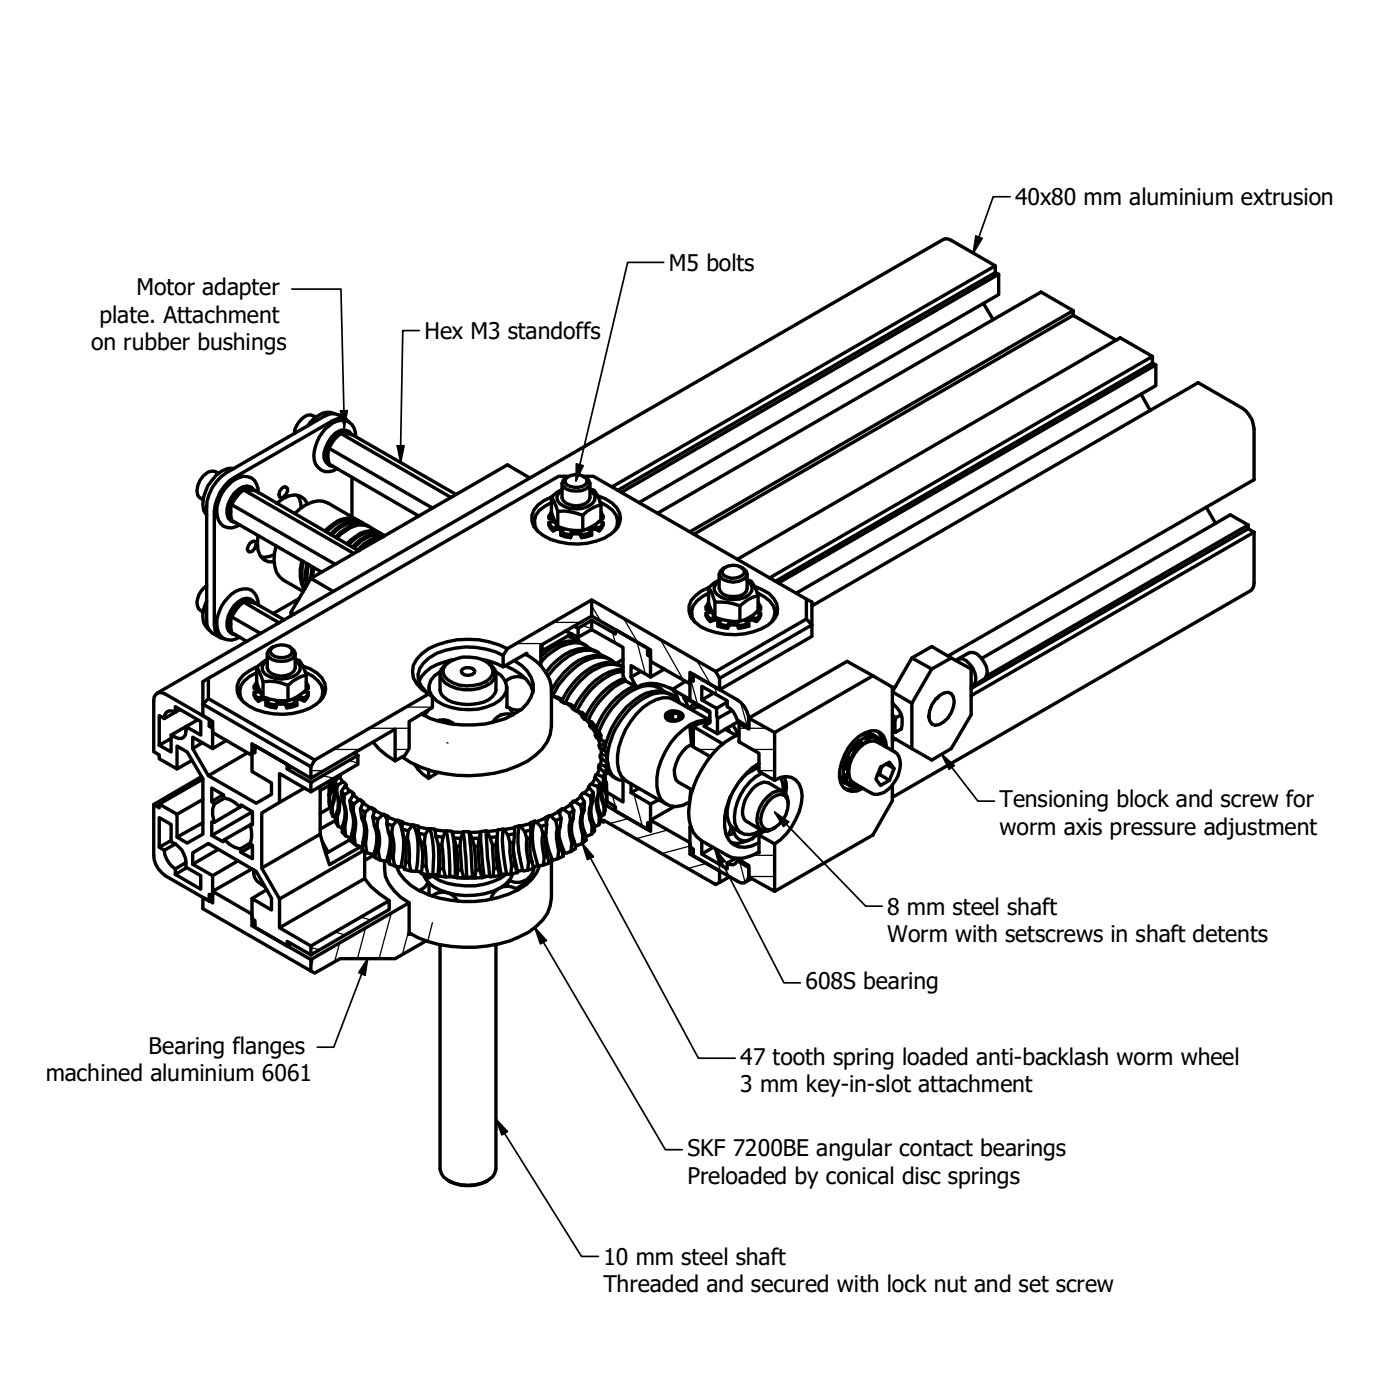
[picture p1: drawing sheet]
<svg xmlns="http://www.w3.org/2000/svg" width="210mm" height="210mm" viewBox="0 0 210 210" stroke-linecap="round" stroke-linejoin="round" font-family="sans-serif">
<!-- layer: Hatch (ISO) -->
<g fill="none" stroke="#000" stroke-width=".19">
<path d="M75.4 99.7h.6M77.3 96.5h4.2M81 99.7h.1M82.9 93.3h4.1M87.3 93.8l1.4 .4M88.4 90.1h.3M88.7 90.8l1.3 2.3M91.8 94.8l.5 1.6M93.5 92.7l2.1 3.5M95.5 96.2l1.3 4.9M99 95.9l3.5 6.1M104.5 99l2.1 3.6"/>
<path d="M46.6 115.5h1.9M48.5 116.3l1.5 .4M49.8 112.4h4.2M52.3 114l1.4 .4M55.4 109.2h5.9M59.2 112.4h2M60.9 106h3.9M65 115.6v.6M67 111.4h.2M75 107l.4 .1M91.8 119.3l.5 1.6M93.4 100.7l.3 1.3"/>
<path d="M95.1 119.1l1.2 4.8M103.6 102l1 3.6M103.6 118.4v.8M103.7 109.1v2.7M103.9 109.2h.5M104.6 112.4h2.8M107.1 103l.4 1.2M110.8 109.2h1.3M111.1 105.4l.9 3.4M112.3 109.2h2.7M112.8 112.4h3.3M113.8 115.5h2.3"/>
<path d="M50.2 139.7l1.6 .5M54.1 137.5l1.6 .5M54.8 139.2l-1.2 4.5M58 135.3l.4 .1M58.7 136.9l-1.9 6.8M61.3 139.3l-1 3.8M64.3 131.4l.2 .1M64.4 131.2h.1M64.8 138.3l-.6 2.6M76.5 132l-.3 .9M82.9 128.9l-.1 .2M92.3 121l.2 .7"/>
<path d="M94.2 122.7l-2.8 .8M100.1 124.4l-4.8 1.4M103.4 126l.4 1.2M103.4 126.8l-4.2 1.2M103.9 127.7l.2 .7M105.9 129.4l-2.8 .8M107.7 129.4l.3 1.3M107.9 132.2l-.9 .3M110.9 129.3l.8 2.9M112.3 131.4h3.8M112.8 128.2h3.3M46.6 142.1l1.3 .3"/>
<path d="M47 143.6l-.4 1.6M50.9 141.4l-.7 2.8"/>
</g>
<!-- layer: Visible (ISO) -->
<g fill="none" stroke="#000" stroke-width=".51">
<path d="M149.2 39.8l-6.6-3.8-.9-.2-.3 .1-117.8 68M147.4 45.5l1.5 2.4M149.2 40.9v-1.1l-57.4 33.2M149.7 41.1l-.5-.2-56.6 32.6M160.9 47.3v-.7l-57.5 33.1M160.9 46.6l-4.8-2.8-57.5 33.1M167.4 51l-6.5-3.7-56.9 32.8M171.1 59.1l1.4 2.5M172.8 54.5l.5 .2M172.8 53.4l-4.8-2.8-57.4 33.3M32.8 71a1.61 1.61 0 0 0-2.3 .3 3.1 3.1 0 0 0-.8 3l.8 .7M34.7 75.7l15.6 8.9"/>
<path d="M35.1 70.3a2.77 2.77 0 0 0-2.7 .9 6.1 6.1 0 0 0-2 4.5l.1 .9 .5 .7M36.5 73.4l16.5 9.6M37.8 73.2a1.46 1.46 0 0 0-2 .2 4 4 0 0 0-1.6 4.3l.4 .4 .3 .1M38.2 73.6l-.4-.4a2.24 2.24 0 0 0-2.4 .9 4.9 4.9 0 0 0-1.1 3.2l.2 .5 .4 .4 .5 .2M38.7 73.9a2.12 2.12 0 0 0-2.2-2.5 5.6 5.6 0 0 0-3.9 6 1.94 1.94 0 0 0 2.8 1.6l.5-.3M41.5 75.5l.9-.7a2.35 2.35 0 0 1 3.7 .7M42.2 73.3l.3-.3h.4l.2 .3a1.43 1.43 0 0 1-.9 1.3l-.3-.1-.1-.4 .1-.4zM44.2 77a5.8 5.8 0 0 1 3.5-1.9l.8 .1 .6 .2 4.4 2.5M44.6 74.3l.3 .5 .2 1.4M47.4 62.6a1.44 1.44 0 0 0-2.3 .3 3.3 3.3 0 0 0-1 2.1M49.3 67.2l15.5 9M50.1 62a2.54 2.54 0 0 0-2.7 .5l-.9 .8-.3 .6"/>
<path d="M51.1 65l16.5 9.6M51.9 62.9l-1.2-.7-.6-.2-.7 .1-.8 .3-14.7 8.5a6.4 6.4 0 0 0-2.9 5.1v17a2.53 2.53 0 0 0 2 2.6M52.4 63.3a1.8 1.8 0 0 0-2.6-.2l-14.7 8.5a6.4 6.4 0 0 0-3 5.1v17a1.91 1.91 0 0 0 1.6 2.1M52.4 64.7a1.55 1.55 0 0 0-2.1 .2 5 5 0 0 0-1.7 3.8l.2 .6 .7 .5M52.8 65.2l-.4-.5a2.11 2.11 0 0 0-2.4 1 3.6 3.6 0 0 0-.9 3.7l.4 .4 .5 .1M52.8 71.6v5.9M53.3 65.4a2.15 2.15 0 0 0-1-2.1 2.15 2.15 0 0 0-2.4 .1 5.9 5.9 0 0 0-2.8 5.6 2.12 2.12 0 0 0 3.4 1.3M53.7 78a2.36 2.36 0 0 0-2.3-.2 8.1 8.1 0 0 0-2.7 1.8M54.4 78.4a2.92 2.92 0 0 0-3.5-.1l-.7 .3-1.2 1.1M54.4 78.5a2.36 2.36 0 0 0-2.3-.2 6.4 6.4 0 0 0-2.6 1.8M55.1 78.8a2.87 2.87 0 0 0-2.8-.3 5.5 5.5 0 0 0-2.6 1.7M55.2 78.9a3.3 3.3 0 0 0-3.6 .5l-1.3 1.2"/>
<path d="M56.8 79.9a3.6 3.6 0 0 0-5-.3l-.7 .4-.6 .7M57 79.9a3.3 3.3 0 0 0-3.7 .5l-1.3 1.1M68.4 74.1l-15.6-8.9-1-.2h-.7a3.9 3.9 0 0 0-1.8 4.6l13.5 7.8M79.4 71.7l-3.3-2-29.5 17M80.1 78.3v.7M80.2 77.6l-.4 .8M82.3 78.3l.2 .5 .4 .4M82.7 75.3l-1 .6a2.46 2.46 0 0 0-1.1 3.7M82.7 76.7l-.4 .7M82.9 77.4h-.6v.4l.8 .1M82.9 79.6l.7-.3 .7 .4M82.9 79.2v.4"/>
<path d="M83.2 78.2l-.9 .1v.4l.2 .5 .4 .4M83.6 78.9l-.7 .3M83.6 76.7v2.3M84.1 79.9v.3l1.4 .4M84.1 79.9l1.4 .3M84.1 79.1l.4 .2-.4 .6M84.3 72.5v2.1l.2 .5a2.76 2.76 0 0 0 3.8 0l.2-.5v-2.1M84.3 73.5a1.18 1.18 0 0 0-.4 2 4.2 4.2 0 0 0 4.9 0 1.18 1.18 0 0 0-.3-2M85.1 71.5a2.3 2.3 0 0 1 2.8 .3l.1 .4-.1 .4a2.44 2.44 0 0 1-2.9 .1l-.3-.4 .1-.4zM85.2 71.5l-.7 .5-.2 .5a1.85 1.85 0 0 0 2.1 1.1 1.85 1.85 0 0 0 2.1-1.1l-.2-.5-.7-.5M85.3 71.4h-1.5l-53.4 30.8v5.1l1.5 .9v1.6l5.9 3.5v-1.8l8.8 5.2M85.7 79.7h1.3l.2 .5v.4l-.2-.5-.1-.1h-1l-.2 .1-.2 .5v-.4z"/>
<path d="M87.4 77.3v2.2M87.4 71.4h1.6l32.7 18.9v3.4l-.8-.9v-3M88.5 79.7l.6-.4 .8 .3v-.4l-.9-.3-.8 .5 .5 .5v.3l-1.5 .4M88.5 73.3l.6 .2 .5 .8 .5 1.4a6.1 6.1 0 0 0-2.7 1.6 8.1 8.1 0 0 0-3.8-.6l-.7-1.8-.2-.4 .8-.7 .8-.4M88.7 79.9l-1.5 .3M89.6 74.3a4.7 4.7 0 0 1 3.3 2.6 2.77 2.77 0 0 1-1.3 3.1 9.9 9.9 0 0 1-10.1 .3 2.87 2.87 0 0 1-1.7-3 4.1 4.1 0 0 1 2.9-2.8 6.1 6.1 0 0 0 .9 4.5M89.8 78.2l.6 .1v.4l-.2 .5-.3 .4M90 75.3l1 .6a2.51 2.51 0 0 1 1.1 3.7M90.1 77.4h.3v.4h-.3M90.1 75.7v2.2a5.1 5.1 0 0 1-5.5 1.4l-1-.3M90.1 76.7l.3 .7M90.4 78.3l-.2 .5-.3 .4"/>
<path d="M92.5 77.6l.4 .8M92.6 78.3v.7M93.2 73.8l56.5-32.7v3.1l-53.9 31.1M180.8 76l1.4 2.5M187.1 78.7v.6l-41.5 23.9M187.1 79.3l.9 .5M188 79.8v7.6v.5l-.5 .7-53.7 30.9M188 79.8l-42.4 24.5M31 90.1a4.2 4.2 0 0 0-.3 3.5l.7 .9M31 87.8a3.1 3.1 0 0 0-1.4 3l.2 .5 .7 .5M34.7 92.5l4.4 2.5M36.5 90.3l5.3 3.1"/>
<path d="M37.5 81.4l.7-.3a1.05 1.05 0 0 1-.7 1.7l-.3-.2-.1-.3zM37.8 90a1.46 1.46 0 0 0-2 .2 4 4 0 0 0-1.6 4.3l.7 .6M38.2 90.4l-.4-.4a2.24 2.24 0 0 0-2.4 .9 4.9 4.9 0 0 0-1.1 3.2l.2 .6 .4 .3 .5 .2M38.7 80.3l-.1 1.1a2.31 2.31 0 0 0 2.5 2.8M38.7 90.7a2.66 2.66 0 0 0-1-2.2 3.1 3.1 0 0 0-3.5 1.1 5.2 5.2 0 0 0-1.4 5.2 2.1 2.1 0 0 0 3.1 .7M40.1 98v2.2l.2 .4a2.76 2.76 0 0 0 3.8 0l.2-.4v-2.2M40.1 99a1.18 1.18 0 0 0-.3 2.1 4.2 4.2 0 0 0 4.8 0 1.18 1.18 0 0 0-.3-2.1M40.1 98.8l-1.6 1.2 .2 .4 .7 1.8a6.4 6.4 0 0 1 3.8 .6 6.1 6.1 0 0 1 2.7-1.6l-.5-1.3-.5-.9-.6-.2M40.6 97.4a2.22 2.22 0 0 1 3.2-.1v.4l-.1 .4a2.33 2.33 0 0 1-2.9 0l-.3-.3zM41 96.9l-.7 .6-.2 .5a1.8 1.8 0 0 0 2.1 1.2 1.8 1.8 0 0 0 2.1-1.2l-.2-.5-.7-.6M41.1 83.2l-1.3 .3h-.6M41.4 81.8a5.8 5.8 0 0 0 .1 4l.4 .7 .6 .5 3 1.7"/>
<path d="M42.6 92.9l-4.3-2.4-1.8-.2a5.5 5.5 0 0 0-1.9 2.7v1.1l.1 .7 2.3 1.4M43.6 91.8v.6M44.8 89.8l-3.8 2.2M45.3 84a5.7 5.7 0 0 0 .3 4.4M45.4 99.9a4.7 4.7 0 0 1 3.3 2.6 2.77 2.77 0 0 1-1.3 3.1 9.9 9.9 0 0 1-10.1 .2 2.87 2.87 0 0 1-1.7-3l.3-.8 .6-.8 .9-.6 1.1-.6M45.5 84.2a6.6 6.6 0 0 0 .2 4.1M46 84.5a6.5 6.5 0 0 0 0 3.4M46.3 84.7a6.8 6.8 0 0 0-.2 2.8M46.8 85l-.3 1.8M47.1 85.1l-.3 1.5M50 88.7l-3.4-2-3 5.1 .5 .3M53.8 82.6l-15.5-9-1.8-.2a5.5 5.5 0 0 0-1.9 2.8v1.1l.1 .7 13.5 7.8"/>
<path d="M57.1 80.6a6.1 6.1 0 0 0-3.3 1.9M57.5 80.5a5.2 5.2 0 0 0-3.9 2M57.6 80.3a2.77 2.77 0 0 0-2.8-.4 5.8 5.8 0 0 0-2.5 1.8M57.7 80.3a3.4 3.4 0 0 0-3.6 .6l-1.3 1.1M57.7 80.4a2.41 2.41 0 0 0-2.2 0 6.8 6.8 0 0 0-2.5 1.7M66.9 99.6a5.4 5.4 0 0 1 6.3-.3 1.47 1.47 0 0 1 .3 2.4 5.1 5.1 0 0 1-4.7 1 2.94 2.94 0 0 1-2.4-1.9l.1-.6zM67.5 99.2a2.53 2.53 0 0 0-1.5 1.9l.2 .7 .5 .6a6.2 6.2 0 0 0 6.9 0 1.65 1.65 0 0 0 .2-2.5l-1-.7M67.9 99h-.6M68 98.9a7.5 7.5 0 0 0-4.8 2.5l-.4 .8M72.3 98.9l1.2 .3 1.9 .8M72.5 99h.5M75.4 98.3a11.8 11.8 0 0 0-9.9-.3 4.5 4.5 0 0 0-2.8 3.1 3.8 3.8 0 0 0 2.1 3.3 6.1 6.1 0 0 0 4.2 1.9 8.2 8.2 0 0 0 5.9-1.3 2.45 2.45 0 0 0-.6-4.3"/>
<path d="M75.8 99.8a7.5 7.5 0 0 1 3.8 3l.3 1M76.1 97.3a13.2 13.2 0 0 0-11.8 0l-1.1 .7a3.2 3.2 0 0 0 0 5.3l1.1 .7M77.1 99a5.1 5.1 0 0 1 2.8 3.5 4.6 4.6 0 0 1-2.8 4.5l-1.3 .7a16.9 16.9 0 0 1-11.3 0l-1.3-.7M78.8 98.1a6.9 6.9 0 0 1 3.8 4.6l.1 .8M81.1 99.8v-3.1l7.6-4.3v-2.4l18.6 10.7M81.3 96.6v1M84.8 94.6l1.9 .9M85.1 95.3l.8 .4 .7 .5M85.3 95.3l.7 .4M85.5 95.2l.1 .3M85.7 95l-4.6 2.7M86 93.9l.7 .3"/>
<path d="M86.6 95.5l.3 .8M86.7 94.2l2-1.2v1.4l-2 1.1zM87.9 96.8a3.9 3.9 0 0 0-4.3-.1l-.9 .4-1.6 1.4M88.5 97.3a3.1 3.1 0 0 0-3.4-.7 8.7 8.7 0 0 0-4 2.7M88.7 93l3.6 2v-.6l4.8 2.8v1l.4 .3v3l-2.9-1.7v1.7l.8 1.5-1.6-.9-.4-.7v-4.3l-4.7-2.7M88.7 90l-12.6 7.3-.7 1v1.7l3.6-2v.2M88.7 92.4l8.8 5v1.8l5.9 3.3v-1.7l4.5 2.6v-1.7l-.6-1M89.7 97.8a4.5 4.5 0 0 0-5.1 .3l-1.9 1.7-.8 1M90.4 98.3a3.7 3.7 0 0 0-3.9-.5 10.6 10.6 0 0 0-4.3 3.5M91.6 98.9a3.6 3.6 0 0 0-3.7-.4 9.9 9.9 0 0 0-5.2 5M92.2 99.4a3.9 3.9 0 0 0-4.8-.2 12.5 12.5 0 0 0-4.6 5.2M93.4 98.8l-1 .7"/>
<path d="M97.5 97.9l-.4 .3M103.7 91.9v.8M103.8 91.2l-.4 .8M105.9 91.9l.6 .9M106.2 88.9a3.8 3.8 0 0 0-2.5 2.8l.1 .8 .3 .8M106.2 90.3l-.3 .7M106.4 91h-.5v.4l.7 .1M106.5 93.2l.9-.3 .4 .4M106.5 92.8v.4M106.7 91.8l-.8 .1v.4l.2 .5 .4 .4M107.2 92.5l-.7 .3M107.2 90.3v2.3"/>
<path d="M107.6 93.4v.5l1.5 .3M107.6 93.4l1.5 .4M107.6 92.7l.5 .2v.2l-.5 .3M107.8 86.1v2.1a1.8 1.8 0 0 0 2.1 1.2h.8l.7-.3 .5-.4 .1-.5v-2.1M107.8 87.1a1.18 1.18 0 0 0-.3 2 4.2 4.2 0 0 0 4.8 0 1.18 1.18 0 0 0-.3-2M108.6 85.1a2.3 2.3 0 0 1 2.9 .3l.1 .4a1.89 1.89 0 0 1-2.6 .7l-.5-.2-.2-.4v-.4zM108.8 85.1l-.3 .1-.5 .4-.2 .5 .2 .4a2.84 2.84 0 0 0 3.9 0l.1-.4-.1-.5-.8-.5M109.3 93.3h1.3l.1 .5v.4l-.3-.5h-1l-.3 .5v-.4zM110.9 90.8v2.3M112 93.3l.5-.4 .9 .3v-.4l-.7-.3-.2 .1-.7 .5 .5 .3v.5l-1.6 .3M112 86.9l.6 .3 .6 .8 .5 1.3a5.3 5.3 0 0 0-2.8 1.5 8.1 8.1 0 0 0-3.7-.5 5.2 5.2 0 0 0-1-2.2l.9-.7 .7-.4M112.3 93.4l-1.6 .4"/>
<path d="M113.2 87.9l1.1 .5a3.5 3.5 0 0 1 2.3 2.9 3.4 3.4 0 0 1-2.4 3 10.5 10.5 0 0 1-9.2-.3l-.8-.7a2.52 2.52 0 0 1 .1-4l.9-.7 1-.5a6.1 6.1 0 0 0 1 4.5M113.3 91.9h.7v.4l-.2 .5-.4 .4M113.5 88.9l1.1 .5a2.56 2.56 0 0 1 1.1 3.9M113.7 91h.3v.4h-.3M113.7 89.3v2.2a4.8 4.8 0 0 1-5.5 1.4l-1-.3M113.7 90.3l.3 .7M114 91.9l-.6 .9M115.4 86.6l57.4-33.2v1.1l-56.5 32.7M116.1 91.2l.4 .8M116.2 91.9v.8M116.7 87.4l56.6-32.7v3.1l-53.9 31.1M120.9 92.8l-13.6 7.9"/>
<path d="M121.7 90.8l57.9-33.4 6.6 3.8a4.2 4.2 0 0 1 1.8 3.1v7.6l-45.8 26.4M136.7 98.7l3-1.8 5.9 3.4v6.9l-3 5-2.9 1.8-5.9-3.5M136.7 98.7l3 1.6-3 5.1-2.9-1.7zM142.6 98.7l-2.9 1.6M143.3 99a1.36 1.36 0 0 1 2.1 .5 3.1 3.1 0 0 1 .8 2.8l-.2 .4-.4 .2M143.6 98.8l1.6-.8a1.46 1.46 0 0 1 1.8 .5 2.73 2.73 0 0 1 .8 2.9l-.4 .5-1.5 .9M147.2 98.7l37.3-21.5 2.6 1.5-39.2 22.7M24.6 107.7l-.7-.4v4.4M25.7 110.7l-1.8 1M26.3 106.8a1.01 1.01 0 0 0-1.2-.1 1.01 1.01 0 0 0-.5 1M26.3 106.8v-.8l3.8 2.2v2l-2.2-1.3-.1 1.2a.94 .94 0 0 1-1.5 .4l-.6-.3v2.5l-1.8-1M26.3 106.8l-1.7 .9"/>
<path d="M27 106.4l-.7 .4M28.8 114l-2.3 1.3M29.7 107.9l-4 2.3M30.2 116.4l-7.1 4.2M30.4 111.4l-1.5 .8M30.4 119.9l-3.9 2.2M30.4 116.8l-6.5 3.8M31.2 101.7v3M31.9 108.6l-.5 .3M33.5 119.2l-1.8-1.1v2.1l.4 .4M33.5 119.2l.2 .5M33.5 119.2l-1.8 1"/>
<path d="M33.7 119.7l.7 .2 .8 .4 .8 .7M33.7 119.7l-1.6 .9M33.9 111l-2 1.2M35.9 103.8v.8M36.1 103.1l-.5 .8M37.1 112.9l-5.9 3.4M38.1 103.8l.2 .5 .4 .4M38.2 112.3l-.4 .3M38.5 100.9a3.5 3.5 0 0 0-2.6 2.7l.1 .8 .4 .7M38.5 100a6.1 6.1 0 0 0 .9 4.5M38.5 102.3l-.4 .6M38.7 103l-.6-.1v.4h.8"/>
<path d="M38.7 105.1l.7-.3 .7 .3M38.7 104.7v.4M39 103.7l-.9 .1v.4l.2 .5 .4 .4M39.4 104.4l-.7 .3M39.4 102.2v2.3M39.9 105.4v.4l1.4 .3M39.9 105.4l1.4 .3M39.9 104.6l.4 .3-.4 .5M41.5 105.3h1.3l.2 .4v.4l-.2-.5h-.1h-1h-.2l-.2 .5v-.4zM43.1 115.3v-.7l-4.9-2.8v1.1l-.4-.3v3.1l2.9 1.7v1.7l-2.3 1.3-7.2-4.1-2.3-4.1v-1.7l3 1.7v-3l-.5-.3v-1l-6.6-3.9a1.06 1.06 0 0 0-1.3-.1 1.06 1.06 0 0 0-.4 1.2v7.6l.8 .5v.6l2.6 1.5v-3.4l1.6 .8 2.3 4v8.4l-2.3 1.3-1.6-.9v-3.4l-2.6-1.5v.5l-.8-.5M43.2 102.8v2.3M43.6 115l-.5 .3 3.5 2"/>
<path d="M44.3 105.1l.6-.3 .8 .3v-.4l-.9-.3-.8 .5 .5 .5v.4l-1.5 .3M44.5 105.4l-1.5 .3M45.6 103.7l.6 .1v.4l-.2 .5-.3 .4M45.7 118.1l-3.8 2.2M45.8 100.8a3.7 3.7 0 0 1 2.6 2.7l-.1 .9-.4 .7M45.9 102.9h.3v.4h-.3M45.9 101.2v2.3a7.1 7.1 0 0 1-2.7 1.6 8.5 8.5 0 0 1-3.8-.6M45.9 102.3l.3 .6M46.2 103.8l-.2 .5-.3 .4M46.6 117.3l7.1-4v1.3l-7.1 4.1zM46.6 118.7l-4.7-2.7v4.3l-2.7 1.6v8.2l2.7 4.7v4.3l4.7 2.7M47.2 114l17.1-10 .5 .4v1.7l-3.5 2.1v4l-.6 1.1-1.5 .8v-4.8l-12.6 7.4v-1.7z"/>
<path d="M47.2 114l-16-9.3-.8 .9 16.2 9.4M48 117.9v7.2M48.3 103.1l.4 .8M48.5 103.8v.8M49.3 117.9v1.4M49.3 119.1l.4-.8 .1-.9-.1 1.1-.3 .9M49.3 117.8l-1.3 .7M49.3 119.1l.1 1.7M49.3 119.1l.1 .3M49.4 119.4v1.4l.3 .2M49.6 116.9l-.3 1M49.7 116.9v.1"/>
<path d="M49.7 117l-.4 .9M49.7 117l.1 .3M49.8 117.3a4.6 4.6 0 0 1 0 3.7M49.8 116.9v.4M49.9 117.7a4.1 4.1 0 0 1-.2 3M50.2 117.2l.3 .6M50.3 118.5a4.3 4.3 0 0 1 .1 3.7M50.3 118.5l.2 .3M50.5 118.8a4.3 4.3 0 0 1 0 3.7M50.9 116.4l-.7 .8 .1 1.3M50.9 116.4l.5 .9M51 116.2l.1 .1-.2 .1"/>
<path d="M51.2 118.7l.4 .5M51.3 120a4.6 4.6 0 0 1 .1 3.7M51.3 120l.3 .3M51.4 117.3h.2l.3 .4-.1 .1M51.4 117.3l-.9 .5v1M51.8 117.8l-.6 .9 .1 1.3M51.8 117.8l.7 .9M51.9 117.7h.1M52.5 118.7h.1l.5 .3-.1 .2M52.5 118.7l-.9 .5v1.1M52.6 118.7l.4 .4M53 119.2l-.5 .9 .1 1.3"/>
<path d="M53 119.2l.8 .7M53.1 112.9l.6 .4M53.8 119.9h.2l.5 .4-.1 .1M53.8 119.9l-.8 .7v1M54 119.9l.4 .5M55.9 111.3l.9 1 1.2 1 1.2 .8M62.2 114.6l.5 .8 .7 .6 .9 .7M64.2 106.5l-.6 .8M64.3 115.4v1.3l1.4-.9M64.3 103.9l-.1 .1M64.3 103v1M65.5 108.1a2.51 2.51 0 0 1 2.6 .5"/>
<path d="M66 101v2.5a2.84 2.84 0 0 0 2.5 1.9 7.3 7.3 0 0 0 4.7-.5 2.39 2.39 0 0 0 1.2-1.4v-2.5M66 100.7a2.46 2.46 0 0 0-1.2 3.7M69.3 100.3a1.48 1.48 0 0 1 1.9 .3l-.1 .3a1.39 1.39 0 0 1-1.8 0l-.1-.3zM76 105.9a2.51 2.51 0 0 0 2.1 .5M76 103v3.1M76.4 106.1l.5 1.1M76.9 107.2a2.51 2.51 0 0 0-3.1 1.1M78.7 101.7a2.51 2.51 0 0 0-2.9 .5M82.7 104.4a2.53 2.53 0 0 1 1.6 .5M82.7 103.5v5.4a5.7 5.7 0 0 1-2.4 4.4 14.8 14.8 0 0 1-8 2.9 19.4 19.4 0 0 1-10.7-1.9l-1.3-.8M82.9 104.4l1.2 .6M84.2 105.2a10.7 10.7 0 0 1 5.4-5.5 3.7 3.7 0 0 1 3.8 .3 4.1 4.1 0 0 0-3.9 .2 10.7 10.7 0 0 0-4.8 5.2"/>
<path d="M84.3 105l-.2 .1 .5 .3h.2l.8 .2 .6 .4M84.8 105.4l1.1 .7M85.9 106.1l-.1 .1 .5 .4h.2M86.1 106.1h-.2M86.5 106.6l.8 .2 .6 .6M86.5 106.6l.9 .8M87.1 119.4l.5 .8v1.3M87.1 119.4l-.9 .8M87.4 107.4l-.2 .1 .6 .4M87.4 118.9l-.3 .5M87.4 107.4h.4M87.6 118.9h-.2l-.4 .5h.1"/>
<path d="M87.6 118.9l.9 .5 .1 1M87.8 107.9l.9 .3 .5 .5M87.8 107.9l.8 .8M88.3 118.1l.7 .7-.1 1.3M88.3 118.1l-.7 .8M88.6 108.7l-.2 .1 .4 .5h.1M88.6 108.7h.6l-.1 .6M88.7 117.6h-.2l-.3 .4 .1 .1M88.7 117.6l1 .4v1M88.9 109.3l.9 .3 .3 .7M88.9 109.3l.5 .8M89 118.8l-.5 .6"/>
<path d="M89.3 116.6l.7 .8-.1 1.3M89.3 116.6l-.6 1M89.4 110.1l-.2 .1 .3 .5h.2M89.4 110.1l.7 .2-.1 .6M89.5 116.1h-.2l-.1 .5h.1M89.5 116.1l.9 .4 .1 .9M89.7 110.7l.9 .5 .1 .6M89.7 110.7l.3 .9M89.7 119a4.1 4.1 0 0 0 .2 3.4M89.9 115.2l.8 .7-.1 1.2-.1 .3M89.9 118.7a4.1 4.1 0 0 0 .1 3.4M89.9 115.2l-.4 .9"/>
<path d="M89.9 118.7l-.2 .3M90 111.6l-.2 .1 .1 .5h.2M90 111.6l.7 .2v.8M90 117.4l-.3 .6M90 114.7h-.2l-.1 .5h.2M90 114.7l.9 .2v1M90.1 112.2l.1 .9M90.1 112.2l.8 .5 .1 .6M90.2 113.1l-.2 .1v.4l.2 .1M90.2 113.1l.8 .2v1l-.8-.6M90.2 113.7l-.2 1M90.4 117.8a3.6 3.6 0 0 0 .3 2.8"/>
<path d="M90.5 117.4a3.8 3.8 0 0 0 .1 3.5M90.5 117.4l.1 1 .3 .9M90.6 117.4l.1 .8 .3 .8M90.6 116.8l.3 .9M90.6 116.7l.3 .7v.3M90.7 115.9l-.3 .6M90.9 114.9l.1-.6-.1 1.6M90.9 115.4l.5 .6 1 .7M90.9 119.3v1.3l-.2 .1M90.9 115.8l.4 .1M90.9 117.7l.1 1.3M90.9 115.9l-.3 .7"/>
<path d="M91 119l-.1 1.6M91 119l-.1 .3M93.4 117v3.2l-2.4-1.4M93.4 100.7a7.2 7.2 0 0 0-4.8 2.6l-.8 1.1-1.3 2.2M93.4 100.4a7.7 7.7 0 0 0-6 3.6l-.8 1.1-.6 1.2M93.5 101.7a11.1 11.1 0 0 0-5.9 6.2M93.8 102.1a10.9 10.9 0 0 0-5.2 4.9l-.4 1M94.6 117.5v1.3l2.9 1.8v3l-.4-.2v1l-4.8-2.8v-.7l-1.3-.7M95.1 102.8a11.4 11.4 0 0 0-5.8 6.6M95.4 103a4.8 4.8 0 0 1 4.2-.2l1.2 .5M95.8 118.2l-1.2 .6M96.1 100.7l-1.5 .8"/>
<path d="M97 102.5l.8 .2 1.2 .5M97.6 102.5l.1 .1 .2-.1M98.7 119.9l-1.2 .7M99.6 103.7a3.6 3.6 0 0 0-4.4-.4 11.9 11.9 0 0 0-5.4 6.4M99.6 100.3l-2.1 1.2M99.8 107a1.93 1.93 0 0 1 2.6 .1v.3a1.24 1.24 0 0 1-1.3 .7 .93 .93 0 0 1-1-.1 .93 .93 0 0 1-.3-1zM100.1 107.3a1.34 1.34 0 0 1 2 0v.3a1.34 1.34 0 0 1-2 0zM100.2 107.3l.6-.4 1 .1 .2 .6-.7 .4-.9-.2zM100.5 103.2a3.2 3.2 0 0 1 1.3 2.1M100.8 104.2a4.6 4.6 0 0 0-5.4 .6 12.3 12.3 0 0 0-4.7 7.2M100.8 103.3l2.6 1.6M100.8 106.9v1"/>
<path d="M101.1 104.4a4.1 4.1 0 0 0-4.5 .2 11.7 11.7 0 0 0-5.5 9.5 3.1 3.1 0 0 0 1.7 2.8l1 .1M101.1 104.4l.4 .4 .4 .5M101.1 104.4l-.1 .4M101.6 104.7h-.2M101.8 107v.7M102.8 102.1l-2 1.2M103.4 109l.3 .1 .2 2.8-.2-.1zM103.6 118.4l-.2 1.4M103.7 111.6a4.9 4.9 0 0 0-2.5 4.6l.1 .7 .5 .4 2 1.2M103.9 101.1l6.7 3.8a4.1 4.1 0 0 1 1.7 4.1l-1.7-1a3.2 3.2 0 0 0-1.6-2v-.9l-3.8-2.2v2l2.2 1.3v1.1l.2 .4v2.3l-2.1-1.1 .9-.5v-1.7l-3-1.8v-3l.5 .2zM103.9 101.6l-.5 .3M103.9 109l-.2 .1"/>
<path d="M104.2 105.5l-1.7-.9 .7 1.5M104.2 105.5l.4 .5 .8 .3 1 .6M104.2 105.5l-1 .6M104.6 106l-.9 .4M105.2 108.4l-.8 .2-1 .4M106.4 108.2l-1.6 .3-.9 .4M106.4 108l-5.3-3.1a3.5 3.5 0 0 0-3.7 .5 10.7 10.7 0 0 0-4.8 9.1 3.1 3.1 0 0 0 1.4 2.7l5.9 3.4M106.4 108a4.6 4.6 0 0 0-3.9 1.4 11.2 11.2 0 0 0-4 7.2 4.1 4.1 0 0 0 1.2 3.8 3.1 3.1 0 0 0 3.7-.2M106.4 107.5l-.4 .3M107 103.9l-1.8 1M107.9 101.7l13.8-8v1.7l-13.8 8M108.4 111.5l-4.5-2.6v3.1l2.6 1.4"/>
<path d="M108.7 109.3l1.7 1M109 105.3l-1.6 .9M109.2 109.1l.1 .5M109.3 109.4l-.2 .1M109.5 119.5a5.1 5.1 0 0 0 0 4.2 4.1 4.1 0 0 0 1.7 1.2M109.5 119.4l-.1 .3M109.5 119.4v.1M109.7 106.5l-2.1 1.2M109.9 108.7l.7 1.4M110.8 108.5l1.5 .8v-1.6l3.8 2.1v7.2l-2.3-1.3v-2.8l-3-1.7zM110.8 110.1a13.1 13.1 0 0 0-6.8 7.8 10.4 10.4 0 0 0-.4 6l.3 .9 .6 .7 .7 .6M110.8 108.1l-3.2 1.9"/>
<path d="M111.1 108.3l-.3 .2M112.3 107.7l14.7-8.5 6.8 3.8v9.6M112.5 115.7l-.5 .1M113.4 114.7l-.6 .8M113.7 114.5h.1M113.8 114.5a11 11 0 0 0-5.2 9.5 2.9 2.9 0 0 0 4.1 2.8l1.1-.5M113.8 115.1a5.5 5.5 0 0 0-3 2.2M114.2 115.9a7.7 7.7 0 0 0-4 7.5 2.07 2.07 0 0 0 3 1.5l.9-.5M116.1 117a2.41 2.41 0 0 1 4 1.4 7.5 7.5 0 0 1-1.4 5.6l-.8 1-.9 .9-.9 .6M117 116.6l.4 1.3v.8M117.5 118.7l-2.2-1.3a2.53 2.53 0 0 0-2.9 1.4 4.4 4.4 0 0 0-.9 3.9l.5 .5 2.2 1.3M117.6 116.4l.3 1.6-.1 1"/>
<path d="M117.9 117.3l-.3 1.5M125.9 115.8a2.08 2.08 0 0 0 1.4 1.9M126.5 116.4l.2 .6 .6 .6 .3-.5M126.9 116.6l.1 .6 .3 .4M126.9 113.6l-.4 1.5 .4 .2 .4-.1M127.1 115.2v.8l-.6 .4 .4 .2 .4-.3M127.3 113.8l-.4 1.5M128 117.4l-.2 .5 .3 .2 .2-.5M128.3 118.1l-1.2 .2-.5-.1M128.3 112.7l-.5-.5 .3 .5-.5 .9h-.7l.7 .3M129 118l-.9 .1M129.1 110.2a1.88 1.88 0 0 1 2.3 .3"/>
<path d="M129.2 111.3l-.4-.2-1 1.1M129.2 111.3l-1.1 1.1M129.2 111.3v.4M130 110.5l1-.2 .4 .2-.3 .6M130 110.5l-.1 .7-.2 .2-.5 .2M130 110.5l.3 .2M130.3 110.7l-.1 .5M130.9 101.3l-14.8 8.5M131.4 110.5l-1.1 .2M131.5 111.2l.3-.4 .4 .2-.3 .5M131.5 111.2l-.6-.1-.7 .1a5.1 5.1 0 0 0-2.9 5.2l.2 .5 .5 .5M131.5 111.2l2.7 1.5a2.65 2.65 0 0 1 .6 3 4.4 4.4 0 0 1-3.2 3.4h-.5l-.5-.2-2.6-1.5"/>
<path d="M131.6 109.6l.5 .9 .2 .7M131.8 110.8l-.5-.4-.7-.1a4.5 4.5 0 0 0-3 2.1 5.3 5.3 0 0 0-.9 4.7l.4 .5 .7 .3M131.9 116.1l-.4 .1M131.9 116.1l1.4 .9M132 115l1.3-.7 .7 .9-.7 1.8-1.3 .8-.7-1zM132.2 111l.4 .9M132.3 114.9l-.4 1.2M132.8 114.5l1.2 .7M132.9 112a2.21 2.21 0 0 0-1.6-2.4 4.3 4.3 0 0 0-3.3 1.6 8.3 8.3 0 0 0-2.1 5.3 2.13 2.13 0 0 0 1.1 2 2.13 2.13 0 0 0 2.3-.3M133.8 107.2l.5 .4a4.6 4.6 0 0 0 0 2.2l-.5 .1M133.8 105.4a3.5 3.5 0 0 1 1.3 3.9l-.8 .5M133.8 117.7v2.4l-2.9 5.1-14.8 8.4"/>
<path d="M134.3 110.8l-.5 .3M134.3 102.9l-.5 .3M135.1 107.2l-.8 .4M136.7 105.4v6.8M140.7 104.6l-.4 .2M140.8 104.3l.7-.4 .6-.1 .5 .2a2.47 2.47 0 0 1 0 2.8 3.2 3.2 0 0 1-2.4 1.9l-.5-.1-.3-.6a3.7 3.7 0 0 1 1.4-3.7zM23.1 120.6v7.6a3.8 3.8 0 0 0 1.7 3.1l6.6 3.8M24.6 127.5a3.6 3.6 0 0 0 1.7 2.8M25.7 126l-1.8 1M26.3 126.5l-.6-.3v-2.6l-1.8-1v4.4l.7 .5M26.3 126.5a3.4 3.4 0 0 1 1.6 2.8M26.3 130.3v.8"/>
<path d="M26.3 126.5l-1.7 1M27.9 129.3v.7l2.2 1.3v2l-3.8-2.2M27.9 129.3l-1.6 1M28 130.1l-1.7 1M30.4 123.4l-3.9 2.1M31.4 135.1v-1l.5 .2v-3l-3-1.7v-1.7l2.3-1.4 7.2 4.2 2.3 4v1.7l-2.9-1.7v3.1l.4 .2v1M31.9 134.8l-.5 .3M32.1 123.3l-.4-.1v2.1l1.8 .9 .2-.3M32.1 120.6l-.2 .7v.9l.2 1.1M32.7 127.4l-3.8 2.2M33.7 125.9l.7 .7 .8 .4 .8 .3M35.7 129.1l-3.8 2.2"/>
<path d="M36 121l.1-.3 1.7 1v2h-.3M36 121l-3.9 2.3M36.3 120.8l-.3 .2M37.5 123.7l.2 1v.9l-.2 .8M37.5 126.4l.3 .4v1.9l-1.7-.9-.1-.5M37.5 123.7l-3.8 2.2M37.5 126.4l-1.5 .9M37.8 138.8v-1.7l-5.9-3.5v1.8l-1.5-.9v1.7l16.2 9.4M37.8 138.8l8.8 5.1M37.8 130.3l-5.9 3.3M37.8 121.7l-6.1 3.6M37.8 126.8l-1.7 1"/>
<path d="M37.8 123.5l-.3 .2M38 130.4a2.02 2.02 0 0 0 1.2 2.2l.5 .3M38.2 138.5l-.4 .3M40 133.4l-2.2 1.3M48 125.1l1.4 4.5 4.6-2.6M48 125.1l-8.8 5M48.3 126.2l.9 1.6M49.7 121l-1.7 1M49.7 120.7v1.1l.2 .6M49.7 120.7l.1 .3M49.8 121l.1 1.4 .5 .3M50.4 123l-2.4 1.3"/>
<path d="M50.4 122.2v1.1l.3 .6M50.4 122.2l.1 .3M50.5 122.5l.2 1.4 .7 .3M51.4 123.7l-.1 1 .5 .6M51.4 123.7l.3 .2M51.6 120.3a5.3 5.3 0 0 1 .1 3.6M51.7 123.9l.1 1.4 .9 .4M52.5 120.1l.5 .5M52.6 121.4a5.3 5.3 0 0 1 .2 3.6M52.6 121.4l.4 .2M52.7 125.8l-3.9 2.2M52.8 125l-.2 1.1 .7 .6"/>
<path d="M52.8 125l.3 .3M53 121.6a5.4 5.4 0 0 1 .1 3.7M53.1 125.3l.2 1.4 1.1 .3M54 121.3l.7 .5M54.2 122.7a4.8 4.8 0 0 1 .2 3.6M54.2 122.7l.4 .2M54.4 120.4l-.4 .9 .2 1.4M54.4 126.3l-.1 1.1 .7 .5M54.4 120.4l1.1 .7M54.4 126.3l.4 .2M54.5 127.5l-12.6 7.3M54.6 122.9a5.7 5.7 0 0 1 .2 3.6"/>
<path d="M54.7 131.7l.9 1.2 1.3 1.1 1.5 1M54.7 127.7v4M54.7 131.7l-12.8 7.4M54.8 126.5l.2 1.4 .9 .2h.2l.3-1.1M55.5 121.1h.1l.7 .3-.1 .1M55.5 121.1l-.8 .7-.1 1.1M55.6 121.1l.5 .6M55.9 122.5l.7 .3M56.1 128.1l.2 .1M56.1 123.8a5.7 5.7 0 0 1 .2 3.6M56.1 128.2l-1.4 .8M56.1 123.8l.4 .2"/>
<path d="M56.2 121.5l-.3 1 .2 1.3M56.2 121.5l1.2 .6M56.3 127.4l.4 .2M56.3 127.4l-.1 1.2 .8 .3M56.5 124a5.7 5.7 0 0 1 .2 3.6M57.4 122.1h.1l.7 .3v.1M57.4 122.1l-.8 .7-.1 1.2M57.5 122.1l.5 .9M57.7 129.1a4.9 4.9 0 0 0 1.4 4.4l1 1 1.2 .9M58 129.1l.4 .2M58 123.5l.9 .3M58.2 122.5l-.2 1 .2 1.2"/>
<path d="M58.2 122.5l1.3 .5M58.2 124.7a6.3 6.3 0 0 1 .3 3.7M58.2 124.7l.5 .2M58.5 128.4l-.1 1.1 .8 .3M58.5 128.4l.4 .2M58.5 125.7l-.2 2.2-.3 1.2h-.2l-.8-.2-.3-1.3M58.7 124.9a7.1 7.1 0 0 1 .2 3.7M59.5 123h.1l.8 .2-.1 .2M59.5 123l-.6 .8-.2 1.1M59.6 123a7.7 7.7 0 0 1 .8 5.5l-.3 1.4-.2 .1-.7-.2-.3-1.2M59.8 129.9l-.2 .4M60.1 129.9l.6 .2"/>
<path d="M60.3 124.3l.9 .3M60.3 123.4v.9l.3 1.3M60.3 123.4l1.5 .3M60.6 125.6a8 8 0 0 1 .2 3.6M60.6 125.6l.5 .1M60.8 129.2l-.2 1.1 1 .3M60.8 129.2l.5 .1M61.1 125.7a11.5 11.5 0 0 1 .2 3.6M61.5 140l-.2 .1v-4.7l-14.7 8.5v1.7l.6 .3 3.8-2.2h8.2l4.7-2.6M61.8 123.7l.9 .2v.1M61.8 123.7l-.6 .9-.1 1.1M61.9 123.7a6.7 6.7 0 0 1 .8 4l-.3 2.9h-.8l-.3-1.3"/>
<path d="M62.4 130.6l.8 .2M62.7 124v.9l.4 1.3M62.7 124l1.6 .3M62.7 124.9l1.1 .2M63.1 126.2a7.8 7.8 0 0 1 .2 3.6M63.1 130.8h.1M63.1 126.2l.5 .1M63.2 133.3l-.1 .3M63.3 131l1 .6M63.3 129.8l-.1 1.2 1 .2M63.3 129.8l.6 .1M63.6 126.3l.2 1.6 .1 2"/>
<path d="M63.9 131.1l.4 .2M64.2 132.2a2.51 2.51 0 0 1-1.3 1.3M64.3 131.2v.1l.2-.1-.2 .1v.3M64.3 124.3h.9v.1M64.3 124.3l-.5 .8-.2 1.2M64.3 132.4l-.2 .1M64.3 134l-.1 .1M64.3 132.4v1.7M64.4 124.2a11.4 11.4 0 0 1 .6 5.4l-.1 1.5-.1 .1h-.6l-.3-1.3M64.9 131.1l.8 .1M65.2 124.4l.1 1 .4 1.3M65.2 124.4l1.6 .2"/>
<path d="M65.3 131.2l-1 .4M65.3 125.4l1.1 .1M65.7 126.8v4.6l.2-1.2M65.7 126.7l.3 2.4-.1 1.1M65.7 126.7h.5M65.8 131.4l1 .1M65.9 130.2l.6 .1M66.2 126.7l.2 1.5 .1 2.1M66.8 124.6h1v.1M66.8 124.6l-.4 .9-.2 1.2M66.9 124.6a26.3 26.3 0 0 1 .5 6.8l-.1 .1h-.5l-.3-1.2M67 133.9a2.51 2.51 0 0 0-2.2 .4"/>
<path d="M67.1 133.9a2.51 2.51 0 0 1 1.5 1.2M67.4 131.4l.9 .1M67.8 124.7l.3 .9M67.8 124.7l1.6 .1M67.8 124.7l.3 1.7 .2 5.1 .2 .1 .1-1.2M68.1 125.6l.3 1.2M68.1 125.6l1 .1M68.4 126.8l.1 .7 .1 2.9M68.4 126.8l.6 .1M68.5 131.6h1M68.6 130.4l.6 .1M68.9 131.6h2.5"/>
<path d="M69 126.9l.2 3.6M69.4 124.8l.1-.1h.8l.1 .1M69.4 124.8l-.3 .9-.1 1.2M69.5 124.7l.3 3.9 .1 3h-.4l-.3-1.1M70 131.5h.9M70.3 124.7l.3 2.7 .3 4.2h.3l.2-1.1M70.4 124.8l.4 .9 .3 1.2M70.8 125.7h1M71.1 126.9l.3 3.6M71.1 126.9h.6M71.2 131.6h1.1M71.7 126.9l.2 3.5"/>
<path d="M71.9 130.4l-.5 .1M72.1 124.7l-.3 1-.1 1.2M72.1 124.7v1.5l.4 5.3-.2 .1-.4-1.2M72.1 124.7l-1.7 .1M72.9 124.6l.2 4 .4 2.9 .4-.1 .1-1.2M73 124.7l-.1-.1-.8 .1M73 124.7l.5 .9 .4 1.1M73 131.4l-.4 .1M73.4 131.4h-.8M73.9 126.7l.1 3.5M74.4 126.7l.2 3.4M74.4 126.7h-.5"/>
<path d="M74.5 125.6l.2 3 .4 2.6-.2 .1-.3-1.2M74.5 125.4l-1 .2M74.6 133.3l-.5 .6-.5 .9M74.6 124.5l-.2 2.2M74.6 124.5l-1.6 .2M74.6 130.1l-.6 .1M74.9 131.3l-1 .1M75.1 133.1a2.51 2.51 0 0 1 2.5 .3M75.1 131.1l.8-.1a10.1 10.1 0 0 1-11.1 .4M75.4 124.3a20.7 20.7 0 0 0 .5 6.7h.7l.1-1.2M75.6 124.4l-.2-.1-.8 .2M75.6 124.4l.5 .8 .4 1.1"/>
<path d="M76 132.4v.5M76.5 126.3a13.7 13.7 0 0 0 .2 3.5M76.9 131a4.5 4.5 0 0 1-3 2.6 10.2 10.2 0 0 1-9.6-1.2l-.9-1.3M77 127.4l.6 3.3-.1 .1-.3-1M77 126.3a10.3 10.3 0 0 0 .2 3.5M77 126.3h-.5M77.2 124.1l-.2 2.2M77.2 124.1l-1.6 .3M77.2 125l-1.1 .2M77.2 129.8h-.5M77.5 130.8l-.9 .2M77.9 123.8a10.2 10.2 0 0 0 .1 5.3l.4 1.4 .1 .1 .6-.1 .1-1.2"/>
<path d="M78 123.9l-.1-.1-.7 .2v.1M78 123.9l.7 .8 .3 1.1M78.4 130.5l-.8 .2M78.5 132.1l.5 .5M78.9 132.4l-1.6 .9M79 125.8a8.7 8.7 0 0 0 .2 3.5M79.3 131.5l.3 .5M79.5 123.5l.1 .9-.1 1.2M79.5 125.6a8.7 8.7 0 0 0 .3 3.5M79.5 123.5l-1.5 .4M79.5 125.6l-.5 .2M79.6 124.4l-.9 .3"/>
<path d="M79.8 129.1l.2 1.1-.9 .3M79.8 129.1l-.6 .2M80.1 130a2.51 2.51 0 0 1-3.7 2M80.2 123.1a7.8 7.8 0 0 0 .1 5.3l.3 1.4h.2l.7-.1 .1-1.2M80.4 123.2l-.2-.1-.7 .3v.1M80.4 123.2l.7 .7 .3 1.1M80.6 129.8l-.7 .2M80.9 129.8a6.4 6.4 0 0 1-3.3 3.6 16.8 16.8 0 0 1-14.8 .1 6.9 6.9 0 0 1-3.4-3.6M81.4 125a7.3 7.3 0 0 0 .2 3.5M81.8 125.1l.5 2.4 .5 1.4M81.8 122.7l.2 .9-.1 1.2M81.8 122.7l-1.4 .5"/>
<path d="M81.9 124.8a7.2 7.2 0 0 0 .1 3.5M81.9 124.8l-.5 .2M82 123.6l-.9 .3M82 128.3l.4 1.1-.9 .3M82 128.3l-.4 .2M82.4 122.3l-.5 1M82.5 122.3h-.1l-.7 .3 .1 .1M82.5 122.3l.8 .7 .3 1.1M82.7 128.9v5.7a5.5 5.5 0 0 1-2.2 4.2 15.2 15.2 0 0 1-9.3 3.2 17.2 17.2 0 0 1-9.9-2.1M82.8 128.9l-.5 .2M82.9 128.9l-.2 .4M83.6 124.1a7 7 0 0 0 .2 3.4"/>
<path d="M83.8 127.5l-.2 1.2-.7 .2h-.1M83.8 121.7l.3 1-.1 1.2M83.8 121.7l-1.3 .6M83.8 125.5l.8 2.4M84 123.9a5.4 5.4 0 0 0 .2 3.4M84 123.9l-.4 .2M84.1 122.7l-.8 .3M84.2 127.3l.3 1.1-.9 .3M84.2 127.3l-.4 .2M84.3 121.3l-.4 .7M84.5 121.3h-.2l-.6 .3 .1 .1M84.5 121.3l.8 .7 .2 1"/>
<path d="M84.6 127.9l-.2 .2M85.5 123a5.4 5.4 0 0 0 .2 3.4M85.6 120.6l.4 .9-.1 1.3M85.6 120.6l-1.1 .7M85.7 126.4l-.1 1.3-.8 .2h-.2M85.9 122.8a4.5 4.5 0 0 0 .2 3.4M85.9 122.8l-.4 .2M86 120.1l-.4 .6M86 121.5l-.7 .5M86.1 126.3l.2 .4M86.1 126.2l.2 1-.7 .5M86.1 126.2l-.4 .2"/>
<path d="M86.2 120.2l-.2-.1-.5 .5h.1M86.2 120.2l.9 .5 .1 1.1M86.3 126.7l-.1 .1M87.2 121.8a4.8 4.8 0 0 0 .2 3.4M87.4 125.2l-.1 1.3-.8 .3-.2-.1M87.6 121.5a4.1 4.1 0 0 0 .1 3.4M87.6 121.5l-.4 .3M87.6 120.2l-.5 .5M87.7 124.9l.2 1.1-.6 .5M87.7 124.9l-.3 .3M88.6 120.4a3.9 3.9 0 0 0 .2 3.4M88.8 123.8l-.1 1.3-.9 .3"/>
<path d="M88.9 120.1a4.1 4.1 0 0 0 .1 3.4M88.9 120.1l-.3 .3M89 123.5l.2 1.1-.5 .5M89 123.5l-.2 .3M89.9 122.4l-.1 1.3-.7 .3M90 122.1l.1 1-.3 .6M90 122.1l-.1 .3M90.1 123l.4 .2M90.6 120.9v1.2l-.6 .3M90.7 123.1l-.2 .1M90.7 120.6v.9l-.1 .6M90.7 120.6l-.1 .3"/>
<path d="M90.7 120.7l6.8 3.9v-1.6l5.9 3.3v1.8l4.5 2.5v1.7l-.6 .3-16.8-9.6v.2M97.5 124.1l-.4 .3M101.1 120.9l-3.6 2.1M103.6 123.9l-.2 .1M103.6 124.1l-.2-.1v3l.5 .3v1l7.2 4.1a1.05 1.05 0 0 0 1.2-1.3v-1l-1.7-1M103.9 127.8l-.5 .3M105.2 126.1v2l3.8 2.2v-.9M105.2 126.1l3.8 2.1a4.2 4.2 0 0 0 4.1-.1l.7-.4M106.9 127l-1.7 1.1M108.6 122.4l.5 .3M109.3 131.5l-1.4 .8M109.6 123.9a1.75 1.75 0 0 1-.7 1.4"/>
<path d="M109.6 124h.1M110 124.2a1.75 1.75 0 0 0 2.3 1.8M110 124.9l-.9 .4M110.4 128.7l-1.4 .7M110.6 129.1l-.3 .3-.3 .2h-.5l-.5-.2M110.9 128.9l-.3 .2M112.7 131.7l-.9 .5M113.4 124.9l-.2 .4-.4 .4M113.7 127.8l.1 .1v-2.7l2.3 1.3v7.1l-3.8-2.1v-1.7l-1.5-.9v-.2M114.3 124.6a6.4 6.4 0 0 1-3.7 1.9l-1-.2M114.6 124.6l-.8 .6M115.1 120.2a2.1 2.1 0 0 1 2.6-.9l.3 .4a3.6 3.6 0 0 1-1.2 3.9l-.7 .5-.7 .3a1.36 1.36 0 0 1-1.4-1.6l.2-.9 .4-.9z"/>
<path d="M118.2 120.6a1.85 1.85 0 0 0-1-2h-.6a4.4 4.4 0 0 0-2.7 2.5 3.1 3.1 0 0 0 0 3.2 1.69 1.69 0 0 0 2.2-.2M43.6 141.5l-.5 .3v-.7l3.5 2.1M46.6 141.8l11.8-6.8v1.4l-11.8 6.8zM66 141.6v33.7a2.62 2.62 0 0 0 2.1 2.1 6 6 0 0 0 5.7-.9l.4-.6 .2-.6v-33.7M67.2 177a6 6 0 0 0 5.9 0"/>
</g>
<g fill="#000">
<circle cx="83.2" cy="78.2" r=".25"/>
<circle cx="106.7" cy="91.8" r=".25"/>
<circle cx="39" cy="103.7" r=".25"/>
<circle cx="90.6" cy="116.7" r=".25"/>
<circle cx="91" cy="114.3" r=".25"/>
<circle cx="112.7" cy="115.5" r=".25"/>
<circle cx="112.7" cy="125.8" r=".25"/>
</g>
<!-- layer: Symbol (ISO) -->
<g fill="none" stroke="#000" stroke-width=".25">
<path d="M99.5 39.3h-5.4l-7.7 32.8M146.3 35.4l1 .3-1.4 2.2zM151.4 29.5h-2.5l-3 8.4M43.8 43.3h7.3l.5 20.8M62.9 49.6h-2.5l-.3 19.7M51.1 61.6h1l-.5 2.5zM59.6 66.8h1l-.5 2.5zM86.4 69.6l1 .2-1 2.3zM141.2 113.1l1.9 1.7-.8 .6zM141.2 113.1l5.4 7h2.5M80.2 139.1l1.7 1.9-.9 .5zM80.2 139.1l19.6 33.3h2.5"/>
<path d="M87.3 126.5l1.7 1.9-.9 .5zM87.3 126.5l17.4 32.2h5.5M107.1 127.2l1.6 1.9-.9 .5zM107.1 127.2l10.4 20.2h2.5M116.1 121.8l2.1 1.4-.7 .7zM116.1 121.8l13.7 14.1h2.5M55.1 143.7l-.4 2.5-.9-.4zM55.1 143.7l-5.1 13.3h-2.4M74.4 167.8l1.7 1.8-.9 .6zM74.4 167.8l12.8 20.6h2.5"/>
</g>
<g fill="#000">
<path d="M146.3 35.4l1 .3-1.4 2.2z" fill-rule="evenodd"/>
<path d="M51.1 61.6h1l-.5 2.5z" fill-rule="evenodd"/>
<path d="M59.6 66.8h1l-.5 2.5z" fill-rule="evenodd"/>
<path d="M86.4 69.6l1 .2-1 2.3z" fill-rule="evenodd"/>
<path d="M141.2 113.1l1.9 1.7-.8 .6z" fill-rule="evenodd"/>
<path d="M87.3 126.5l1.7 1.9-.9 .5z" fill-rule="evenodd"/>
<path d="M107.1 127.2l1.6 1.9-.9 .5z" fill-rule="evenodd"/>
<path d="M116.1 121.8l2.1 1.4-.7 .7z" fill-rule="evenodd"/>
<path d="M55.1 143.7l-.4 2.5-.9-.4z" fill-rule="evenodd"/>
<path d="M80.2 139.1l1.7 1.9-.9 .5z" fill-rule="evenodd"/>
<path d="M74.4 167.8l1.7 1.8-.9 .6z" fill-rule="evenodd"/>
</g>
<g font-size="3.4">
<text x="152.2" y="30.8">40x80 mm aluminium extrusion</text>
<text x="100.3" y="40.6">M5 bolts</text>
<text x="20.4" y="44.3">Motor adapter</text>
<text x="13.7" y="52.5">on rubber bushings</text>
<text x="14.9" y="48.4">plate. Attachment</text>
<text x="63.6" y="50.8">Hex M3 standoffs</text>
<text x="149.9" y="121.1">Tensioning block and screw for</text>
<text x="149.9" y="125.1">worm axis pressure adjustment</text>
<text x="133" y="137.1">8 mm steel shaft</text>
<text x="133" y="141.3">Worm with setscrews in shaft detents</text>
<text x="120.8" y="148.3">608S bearing</text>
<text x="22.3" y="158">Bearing flanges</text>
<text x="111" y="159.6">47 tooth spring loaded anti-backlash worm wheel</text>
<text x="6.9" y="162.1">machined aluminium 6061</text>
<text x="111" y="163.7">3 mm key-in-slot attachment</text>
<text x="103.1" y="173.3">SKF 7200BE angular contact bearings</text>
<text x="103.1" y="177.5">Preloaded by conical disc springs</text>
<text x="90.5" y="189.6">10 mm steel shaft</text>
<text x="90.5" y="193.8">Threaded and secured with lock nut and set screw</text>
</g>
</svg>
